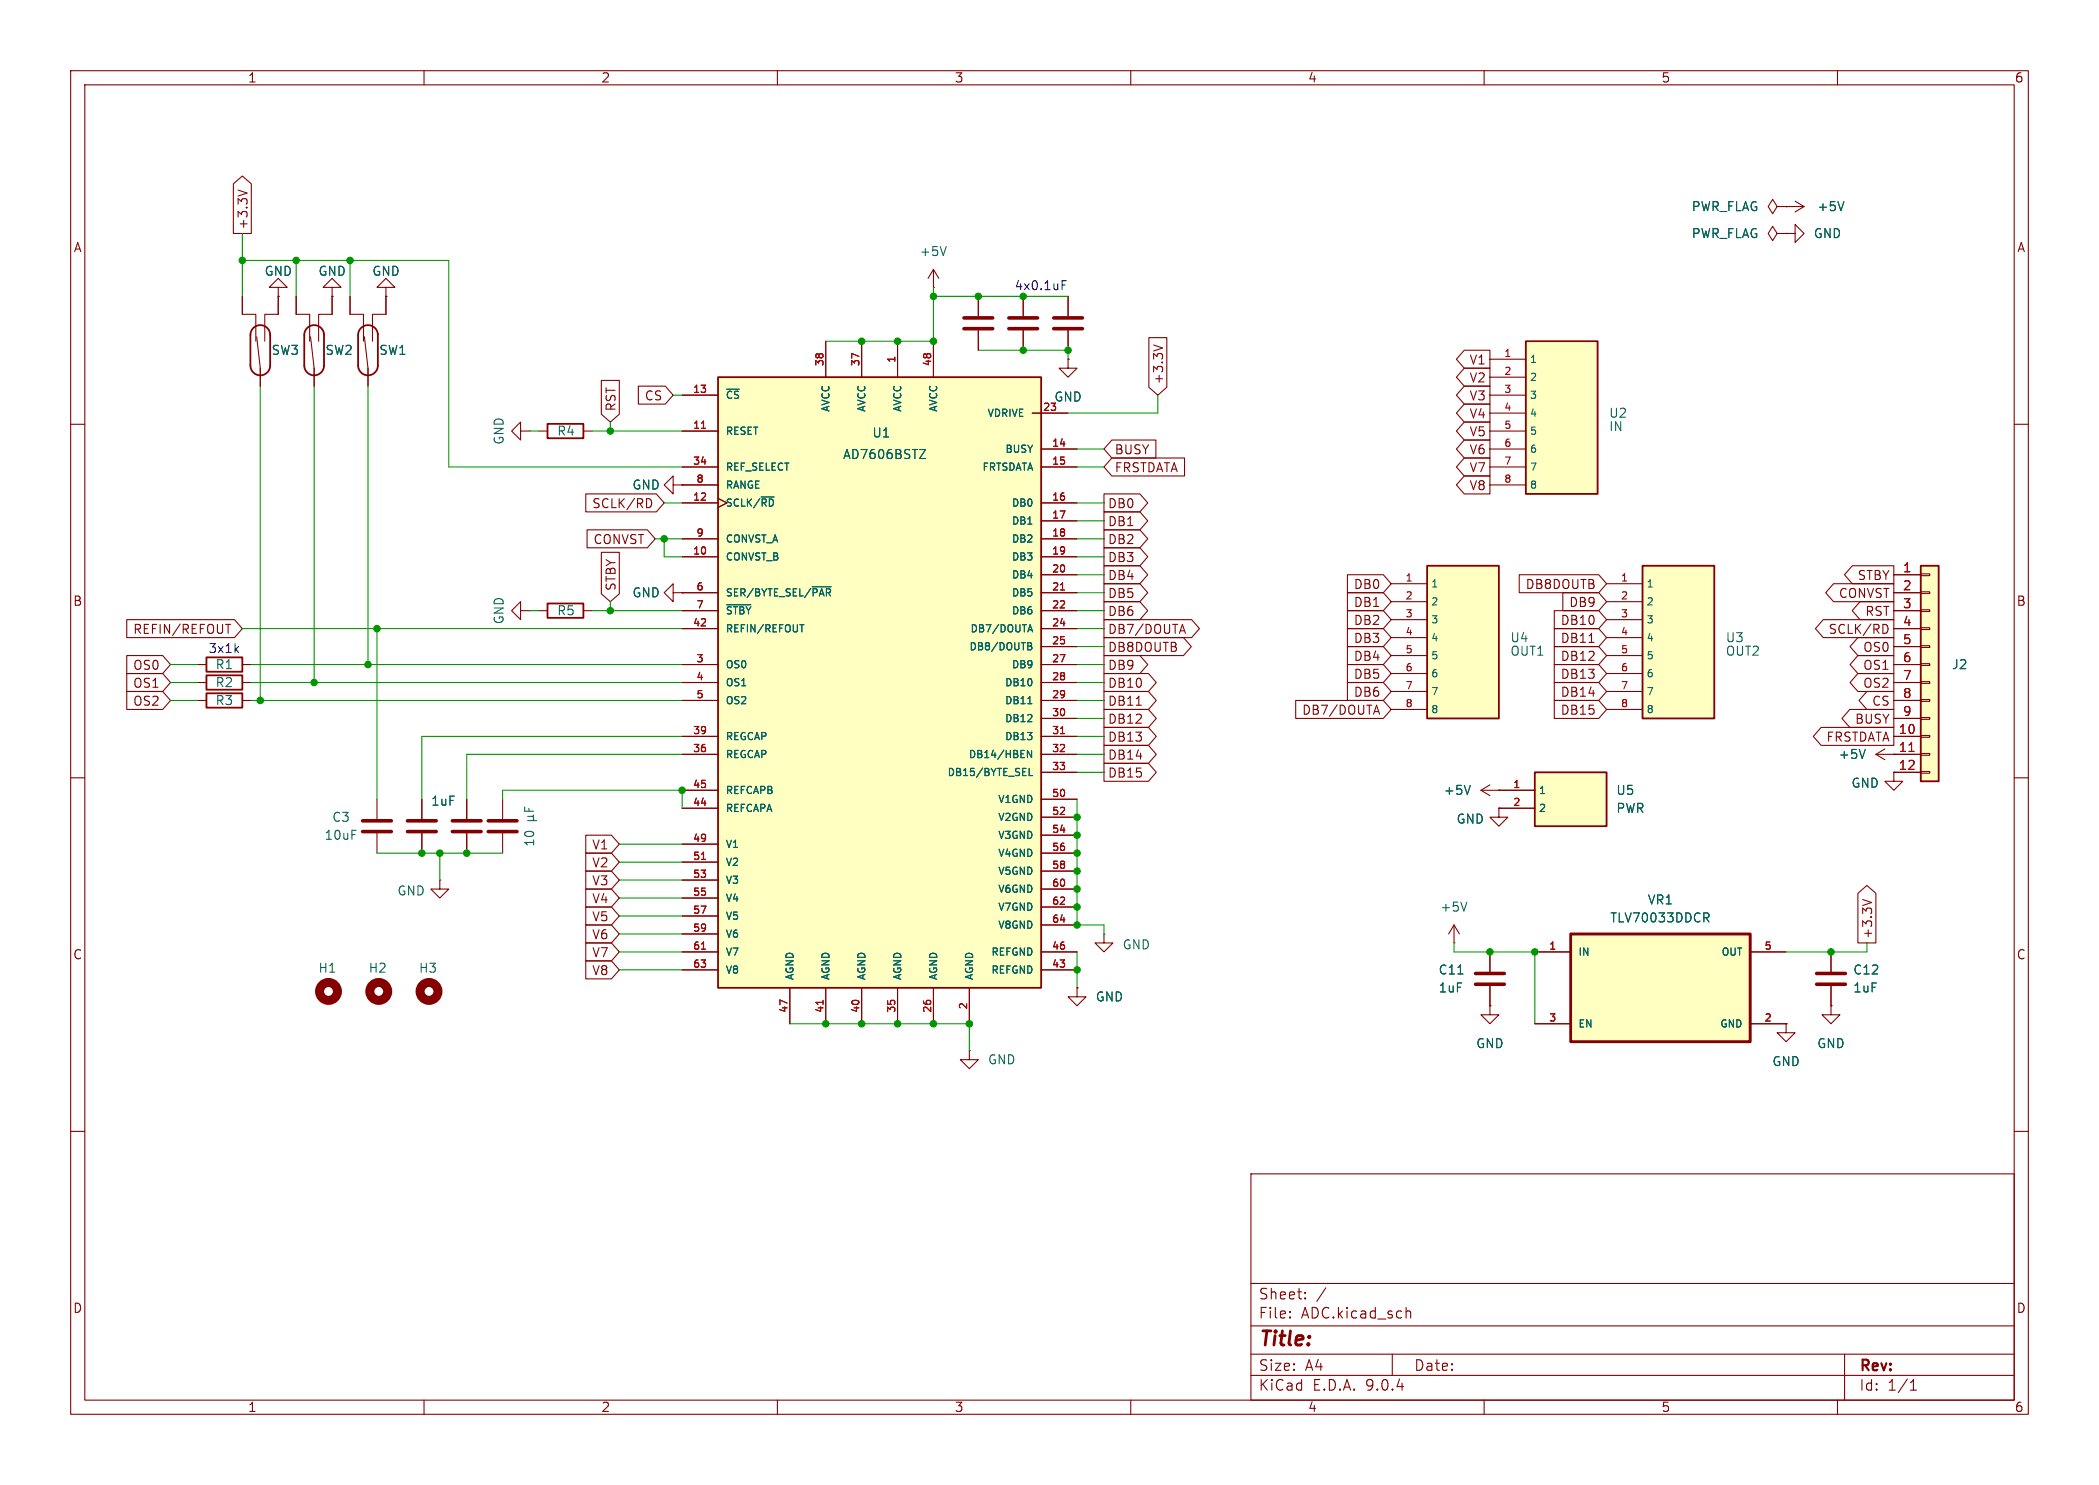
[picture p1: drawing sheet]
<svg xmlns="http://www.w3.org/2000/svg" width="297mm" height="210mm" viewBox="0 0 297 210" stroke-linecap="round" stroke-linejoin="round" font-family="sans-serif">
<g fill="none" stroke="#840000" stroke-width=".15">
<path d="M10 10h277v190h-277zM12 12h273v186h-273zM60 10v2M110 10v2M160 10v2M210 10v2M260 10v2M10 60h2M285 60h2M73.7 86.4v-1.3l-1.3 1.3 1.3 1.2v-1.2h1.2M74.9 86.4h.1M10 110h2"/>
<path d="M285 110h2M10 160h2M177 166h108v32h-108zM285 160h2M60 198v2M110 198v2M160 198v2M177 194.5h108M177 191.5h108M177 187.5h108M177 181.5h108M182.5 186.3h.1l-.1 .1"/>
<path d="M182.5 186.3v.1M182.5 185.5v.1M182.5 185.5h.1l-.1 .1M184.7 183.6v.1M184.7 183.6h-.1l.1 .1M184.7 182.8v.1M184.7 182.8h-.1l.1 .1M187.6 182.1l-1.3 2M197 191.5v3M199 185.5a.37 .37 0 0 1 .6 .1v.8M210 198v2M260 198v2"/>
<path d="M261 191.5v6.5M270.3 196.6h.9M270.3 195.5l.4-.4v1.5"/>
</g>
<path d="M201.9 80h10.2v21.6h-10.2z" fill="#ffffc2"/>
<path d="M201.9 80h10.2v21.6h-10.2z" fill="none" stroke="#840000" stroke-width=".25"/>
<g fill="none" stroke="#840000" stroke-width=".15">
<path d="M251.5 33l-.7 1-.6-1 .6-1 .7 1h1.2M252.7 33h.1M144.8 41.9v2.8M144.8 46.7v2.8M151.1 50.8v1.3h1.3l-1.3 1.2-1.2-1.2h1.2M151.1 50.8h.1M151.1 41.9v2.8M151.1 46.7v2.8M196.8 82.6h5.1M196.8 85.1h5.1M196.8 87.6h5.1M196.8 90.2h5.1"/>
<path d="M196.8 92.7h5.1M196.8 95.3h5.1M196.8 97.8h5.1M196.8 100.3h5.1"/>
</g>
<path d="M142.7 46.5h4.1M142.7 45h4.1M149.1 46.5h4.1M149.1 45h4.1" fill="none" stroke="#840000" stroke-width=".51"/>
<path d="M215.9 48.3h10.2v21.6h-10.2z" fill="#ffffc2"/>
<path d="M215.9 48.3h10.2v21.6h-10.2zM29.2 98h5.1v2.1h-5.1zM29.2 93h5.1v2h-5.1zM29.2 95.5h5.1v2h-5.1z" fill="none" stroke="#840000" stroke-width=".25"/>
<g fill="none" stroke="#840000" stroke-width=".15">
<path d="M251.5 29.2l-.7 1-.6-1 .6-1 .7 1h1.2M252.7 29.2h.1M252.7 33h1.3v1.3l1.3-1.3-1.3-1.2v1.2M252.7 33h.1M252.7 29.2h2.6M254 28.4l1.3 .8M255.3 29.2l-1.3 .8M210.8 50.8h5.1M210.8 53.3h5.1M210.8 55.9h5.1M210.8 58.4h5.1M210.8 61h5.1"/>
<path d="M210.8 63.5h5.1M210.8 66h5.1M210.8 68.6h5.1M27.9 99.1h1.3M27.9 94h1.3M27.9 96.5h1.3M34.3 99.1h1.3M34.3 94h1.3M34.3 96.5h1.3M265.4 106.7l1.3 .7M265.4 106.7h2.6M266.7 105.9l-1.3 .8"/>
<path d="M268 109.2v1.3h1.2l-1.2 1.3-1.3-1.3h1.3M268 109.2h.1M268 106.7h.1M62.2 124.5v1.2h1.3l-1.3 1.3-1.2-1.3h1.2M62.2 124.5h.1M259.1 134.6v2.8M259.1 139.4v2.8M259.1 142.2v1.3h1.2l-1.2 1.3-1.3-1.3h1.3M259.1 142.2h.1"/>
</g>
<path d="M260.9 28.5l-.4 1.3M263.9 106l-.4 1.3" fill="none" stroke="#006464" stroke-width=".15"/>
<g fill="none" stroke="#840000" stroke-width="1.3">
<circle cx="46.5" cy="140.2" r="1.27"/>
<circle cx="53.6" cy="140.2" r="1.27"/>
<circle cx="60.7" cy="140.2" r="1.27"/>
</g>
<path d="M257 137.7h4.1M257 139.2h4.1" fill="none" stroke="#840000" stroke-width=".51"/>
<path d="M101.6 53.3h45.7v86.4h-45.7z" fill="#ffffc2"/>
<path d="M101.6 53.3h45.7v86.4h-45.7z" fill="none" stroke="#840000" stroke-width=".25"/>
<g fill="none" stroke="#840000" stroke-width=".15">
<path d="M96.5 55.9h5.1M116.8 48.3v5M121.9 48.3v5M127 48.3v5M132.1 48.3v5M146 58.4h5.1M96.5 61h5.1M96.5 66h5.1M96.5 68.6h5.1M96.5 71.1h5.1M96.5 76.2h5.1M96.5 78.7h5.1"/>
<path d="M101.6 70.5l1.3 .6-1.3 .7M147.3 66h5.1M147.3 71.1h5.1M147.3 76.2h5.1M147.3 78.7h5.1M147.3 63.5h5.1M147.3 73.7h5.1M96.5 83.8h5.1M96.5 86.4h5.1M96.5 88.9h5.1M96.5 94h5.1M96.5 96.5h5.1"/>
<path d="M96.5 99.1h5.1M147.3 83.8h5.1M147.3 86.4h5.1M147.3 88.9h5.1M147.3 94h5.1M147.3 96.5h5.1M147.3 99.1h5.1M147.3 81.3h5.1M147.3 91.4h5.1M66 113v2.8M66 117.9v2.8M71.1 113v2.8"/>
<path d="M71.1 117.9v2.8M96.5 104.1h5.1M96.5 106.7h5.1M96.5 111.8h5.1M96.5 114.3h5.1M96.5 119.4h5.1M147.3 104.1h5.1M147.3 106.7h5.1M147.3 101.6h5.1M147.3 109.2h5.1M147.3 113h5.1M147.3 115.6h5.1"/>
<path d="M147.3 118.1h5.1M96.5 121.9h5.1M96.5 124.5h5.1M96.5 127h5.1M96.5 129.5h5.1M96.5 132.1h5.1M96.5 134.6h5.1M96.5 137.2h5.1M111.8 139.7v5.1M116.8 139.7v5.1M121.9 139.7v5.1M127 139.7v5.1"/>
<path d="M132.1 139.7v5.1M137.2 139.7v5.1M147.3 134.6h5.1M147.3 137.2h5.1M147.3 120.7h5.1M147.3 123.2h5.1M147.3 125.7h5.1M147.3 128.3h5.1M147.3 130.8h5.1M137.2 148.6v1.3h1.2l-1.2 1.2-1.3-1.2h1.3M137.2 148.6h.1M252.7 144.8v1.3h1.3l-1.3 1.2-1.2-1.2h1.2"/>
<path d="M252.7 144.8h.1"/>
</g>
<g fill="none" stroke="#006464" stroke-width=".15">
<path d="M102.8 55h1.8M107.7 70.3h1.8M130.1 63.6h.9l-.9 1.2h.9M102.8 85.5h3.4M113.2 88.3h.5M114.9 83h2.7M145.4 90.9l.5 .1 .1 .2-.2 .2M145.4 91.4h.4M145.4 99.5h.6M145.5 89.1h.5M145.8 88.3l.3 1.1M145.8 91.4l.2 .2v.2l-.6 .1"/>
<path d="M74.2 114.1v.6h1.3M74.7 116.1h1.2M74.7 115.4h.6M74.8 114.3v.4M75.3 115.4l.2 .2v.3l-.2 .2M75.5 115.3l-.2 .1M145.6 108.7v1h.5M146 106.1v1l-.6-1v1"/>
</g>
<path d="M99.3 60.6h.5M150.1 83.4h.5M150.1 103.8h.5M99.3 121.5h.5M99.3 134.2h.5M116.5 141.5v.5" fill="none" stroke="#a90000" stroke-width=".15"/>
<path d="M64 116.1h4.1M64 117.6h4.1M69.1 116.1h4.1M69.1 117.6h4.1" fill="none" stroke="#840000" stroke-width=".51"/>
<path d="M232.4 80h10.2v21.6h-10.2z" fill="#ffffc2"/>
<path d="M232.4 80h10.2v21.6h-10.2z" fill="none" stroke="#840000" stroke-width=".25"/>
<path d="M227.3 82.6h5.1M227.3 85.1h5.1M227.3 87.6h5.1M227.3 90.2h5.1M227.3 92.7h5.1M227.3 95.3h5.1M227.3 97.8h5.1M227.3 100.3h5.1" fill="none" stroke="#840000" stroke-width=".15"/>
<path d="M271.8 80h2.5v30.5h-2.5z" fill="#ffffc2"/>
<path d="M271.8 80h2.5v30.5h-2.5z" fill="none" stroke="#840000" stroke-width=".25"/>
<g fill="none" stroke="#840000" stroke-width=".15">
<path d="M268 81.3h3.8M268 83.8h3.8M268 86.4h3.8M268 88.9h3.8M268 91.4h3.8M268 94h3.8M268 96.5h3.8M268 99.1h3.8M271.8 81.2h1.2v.2h-1.2zM271.8 83.7h1.2v.2h-1.2zM271.8 86.2h1.2v.3h-1.2zM271.8 88.8h1.2v.2h-1.2z"/>
<path d="M271.8 91.3h1.2v.3h-1.2zM271.8 93.9h1.2v.2h-1.2zM271.8 96.4h1.2v.2h-1.2zM271.8 98.9h1.2v.3h-1.2zM268 101.6h3.8M268 104.1h3.8M268 106.7h3.8M268 109.2h3.8M271.8 101.5h1.2v.2h-1.2zM271.8 104h1.2v.3h-1.2zM271.8 106.6h1.2v.2h-1.2zM271.8 109.1h1.2v.2h-1.2z"/>
</g>
<path d="M270.1 106.3h.7" fill="none" stroke="#a90000" stroke-width=".15"/>
<path d="M222.2 132.1h25.4v15.2h-25.4z" fill="#ffffc2"/>
<path d="M222.2 132.1h25.4v15.2h-25.4z" fill="none" stroke="#840000" stroke-width=".41"/>
<path d="M95.2 68.6v-1.3l-1.2 1.3 1.2 1.3v-1.3h1.3M96.5 68.6h.1M76.2 86.4h1.3M82.5 86.4h1.3M217.2 134.6h5M247.6 134.6h5.1M217.2 144.8h5M247.6 144.8h5.1" fill="none" stroke="#840000" stroke-width=".15"/>
<path d="M241.1 129.1h.5l.2 .2-.1 .4-.6 .1M241.4 129.8l.4 .6" fill="none" stroke="#006464" stroke-width=".15"/>
<path d="M77.5 85.3h5v2.1h-5z" fill="none" stroke="#840000" stroke-width=".25"/>
<path d="M217.2 109.2h10.1v7.6h-10.1z" fill="#ffffc2"/>
<path d="M38.2 47.2v4.5a1.4 1.4 0 0 1-1.4 1.4 1.4 1.4 0 0 1-1.4-1.4v-4.3a1.4 1.4 0 0 1 1.4-1.4 1.4 1.4 0 0 1 1.4 1.4M45.8 47.2v4.5a1.4 1.4 0 0 1-1.4 1.4 1.4 1.4 0 0 1-1.3-1.4v-4.3a1.4 1.4 0 0 1 1.3-1.4 1.4 1.4 0 0 1 1.4 1.4M53.5 47.2v4.5a1.4 1.4 0 0 1-1.4 1.4 1.4 1.4 0 0 1-1.4-1.4v-4.3a1.4 1.4 0 0 1 1.4-1.4 1.4 1.4 0 0 1 1.4 1.4M77.5 59.9h5v2.1h-5zM217.2 109.2h10.1v7.6h-10.1z" fill="none" stroke="#840000" stroke-width=".25"/>
<g fill="none" stroke="#840000" stroke-width=".15">
<path d="M33 26l1.3-1.1 1.3 1.1v7h-2.6zM33.7 26.9l1.3 .4M132.1 38.1l.7 1.3M132.1 38.1l-.8 1.3M132.1 38.1v2.5M252.7 29.2h.1M252.7 33h.1M34.3 41.9v2.6h1.9v3.8M36.3 47.6l.5 4.5v2.5M39.4 40.6h1.2l-1.2-1.2-1.3 1.2h1.3v1.3M39.4 41.9h.1M39.4 41.9v2.6h-1.9v3.8"/>
<path d="M41.9 41.9v2.6h1.9v3.8M43.9 47.6l.5 4.5v2.5M47 40.6h1.3l-1.3-1.2-1.3 1.2h1.3v1.3M47 41.9h.1M47 41.9v2.6h-1.9v3.8M49.5 41.9v2.6h1.9v3.8M51.6 47.6l.5 4.5v2.5M54.6 40.6h1.3l-1.3-1.2-1.3 1.2h1.3v1.3M54.6 41.9h.1M54.6 41.9v2.6h-1.9v3.8M85.1 53.8h2.5v4.8l-1.2 1.1-1.3-1.1zM90.3 54.6h3.8l1.1 1.3-1.1 1.3h-3.8z"/>
<path d="M96.5 55.9h5.1M116.8 48.3v5M121.9 48.3v5M127 48.3v5M132.1 40.6h.1M132.1 48.3v5M138.4 41.9v2.8M138.4 46.7v2.8M144.8 41.9v2.8M144.8 46.7v2.8M146 58.4h5.1M151.1 50.8h.1"/>
<path d="M151.1 41.9v2.8M151.1 46.7v2.8M162.6 47.7h2.5v7.1l-1.3 1.1-1.2-1.1zM163.2 48.8l1.3 .4M207.2 59.7h3.6v2.5h-3.6l-1.1-1.2zM207.2 57.1h3.6v2.6h-3.6l-1.1-1.3zM207.2 54.6h3.6v2.6h-3.6l-1.1-1.3zM207.2 49.5h3.6v2.6h-3.6l-1.1-1.3zM207.2 52.1h3.6v2.5h-3.6l-1.1-1.3zM73.7 61v-1.3l-1.3 1.3 1.3 1.2v-1.2h1.2M74.9 61h.1M76.2 61h1.3"/>
<path d="M82.5 61h1.3M82.9 69.8h10l1.1 1.3-1.1 1.3h-10zM83.1 74.9h8.5l1.1 1.3-1.1 1.3h-8.5zM85.1 78.1h2.5v5.9l-1.2 1.1-1.3-1.1zM91.8 70.5a.68 .68 0 0 1 .4 .7 .68 .68 0 0 1-.4 .6M96.5 68.6h.1M96.5 61h5.1M96.5 66h5.1M96.5 68.6h5.1M96.5 71.1h5.1M96.5 76.2h5.1M96.5 78.7h5.1"/>
<path d="M101.6 70.5l1.3 .6-1.3 .7M147.3 66h5.1M147.3 71.1h5.1M147.3 76.2h5.1M147.3 78.7h5.1M147.3 63.5h5.1M147.3 73.7h5.1M156.2 72.4h5.1l1.1 1.3-1.1 1.2h-5.1zM156.2 74.9h5.1l1.1 1.3-1.1 1.3h-5.1zM156.2 77.5h5.1l1.1 1.2-1.1 1.3h-5.1zM156.2 69.8h5.1l1.1 1.3-1.1 1.3h-5.1zM157.3 62.2h6.3v2.6h-6.3l-1.1-1.3z"/>
<path d="M157.3 64.8h10.3v2.5h-10.3l-1.1-1.3zM207.2 67.3h3.6v2.6h-3.6l-1.1-1.3zM207.2 64.8h3.6v2.5h-3.6l-1.1-1.3zM207.2 62.2h3.6v2.6h-3.6l-1.1-1.3zM17.9 87.6h15.3l1.1 1.3-1.1 1.3h-15.3zM17.9 97.8h5.1l1.1 1.3-1.1 1.2h-5.1zM17.9 92.7h5.1l1.1 1.3-1.1 1.3h-5.1zM17.9 95.2h5.1l1.1 1.3-1.1 1.3h-5.1zM31.9 88.3h.7M95.2 83.8v-1.2l-1.2 1.2 1.2 1.3v-1.3h1.3M96.5 83.8h.1M96.5 83.8h5.1"/>
<path d="M96.5 86.4h5.1M96.5 88.9h5.1M96.5 94h5.1M96.5 96.5h5.1M96.5 99.1h5.1M147.3 83.8h5.1M147.3 86.4h5.1M147.3 88.9h5.1M147.3 94h5.1M147.3 96.5h5.1M147.3 99.1h5.1M147.3 81.3h5.1"/>
<path d="M147.3 91.4h5.1M156.2 85.1h5.1l1.1 1.3-1.1 1.2h-5.1zM156.2 82.5h5.1l1.1 1.3-1.1 1.3h-5.1zM156.2 80h5.1l1.1 1.3-1.1 1.3h-5.1zM156.2 90.2h11.3l1.1 1.2-1.1 1.3h-11.3zM156.2 92.7h5.1l1.1 1.3-1.1 1.3h-5.1zM156.2 97.8h6.3l1.1 1.3-1.1 1.2h-6.3zM156.2 87.6h12.4l1.1 1.3-1.1 1.3h-12.4zM156.2 95.2h6.3l1.1 1.3-1.1 1.3h-6.3zM160.8 99.7h.7M167 89.2h.6M167.3 88.3l.4 1.3"/>
<path d="M183.3 99.1h12.4l1.1 1.2-1.1 1.3h-12.4zM190.7 91.4h5l1.1 1.3-1.1 1.3h-5zM190.7 86.4h5l1.1 1.2-1.1 1.3h-5zM190.7 81.3h5l1.1 1.3-1.1 1.2h-5zM190.7 83.8h5l1.1 1.3-1.1 1.3h-5zM190.7 94h5l1.1 1.3-1.1 1.2h-5zM190.7 96.5h5l1.1 1.3-1.1 1.3h-5zM190.7 88.9h5l1.1 1.3-1.1 1.2h-5zM194.8 99.7l.4 1.3M215 81.3h11.2l1.1 1.3-1.1 1.2h-11.2zM219.9 91.4h6.3l1.1 1.3-1.1 1.3h-6.3zM219.9 88.9h6.3l1.1 1.3-1.1 1.2h-6.3z"/>
<path d="M219.9 86.4h6.3l1.1 1.2-1.1 1.3h-6.3zM219.9 94h6.3l1.1 1.3-1.1 1.2h-6.3zM219.9 99.1h6.3l1.1 1.2-1.1 1.3h-6.3zM219.9 96.5h6.3l1.1 1.3-1.1 1.3h-6.3zM221.1 83.8h5.1l1.1 1.3-1.1 1.3h-5.1zM224.8 90.8h.8M258 87.6h10v2.6h-10l-1.1-1.3zM259.4 82.5h8.6v2.6h-8.6l-1.1-1.3zM262.1 80h5.9v2.6h-5.9l-1.1-1.3zM262.9 92.7h5.1v2.6h-5.1l-1.1-1.3zM262.9 95.2h5.1v2.6h-5.1l-1.1-1.3zM262.9 90.2h5.1v2.5h-5.1l-1.1-1.3z"/>
<path d="M263.2 85.1h4.8v2.5h-4.8l-1.1-1.2zM264.2 97.8h3.8v2.5h-3.8l-1.2-1.2zM266.7 88.3a.68 .68 0 0 1 .5 .6 .68 .68 0 0 1-.5 .7M268 83.8h3.8M268 86.4h3.8M268 88.9h3.8M268 94h3.8M268 96.5h3.8M268 99.1h3.8M268 81.3h3.8M268 91.4h3.8M53.3 113v2.8"/>
<path d="M53.3 117.9v2.8M59.7 113v2.8M59.7 117.9v2.8M66 113v2.8M66 117.9v2.8M82.9 118.1h3.6l1.1 1.3-1.1 1.3h-3.6zM96.5 111.8h5.1M96.5 114.3h5.1M96.5 104.1h5.1M96.5 106.7h5.1M96.5 119.4h5.1M147.3 104.1h5.1"/>
<path d="M147.3 106.7h5.1M147.3 101.6h5.1M147.3 109.2h5.1M147.3 113h5.1M147.3 115.6h5.1M147.3 118.1h5.1M156.2 107.9h6.3l1.1 1.3-1.1 1.3h-6.3zM156.2 105.4h6.3l1.1 1.3-1.1 1.3h-6.3zM156.2 100.3h6.3l1.1 1.3-1.1 1.3h-6.3zM156.2 102.9h6.3l1.1 1.2-1.1 1.3h-6.3zM194.5 100.6h.6M209.5 111.8h7.7"/>
<path d="M209.5 111.8l1.3 .7M210.8 111l-1.3 .8M212.1 114.3v1.3h1.3l-1.3 1.2-1.3-1.2h1.3M212.1 114.3h.1M212.1 111.8h.1M212.1 114.3h5.1M257.7 102.9h10.3v2.5h-10.3l-1.1-1.3zM261.7 100.3h6.3v2.6h-6.3l-1.1-1.3zM268 109.2h.1M268 106.7h.1M268 104.1h3.8M268 106.7h3.8"/>
<path d="M268 101.6h3.8M268 109.2h3.8M82.9 130.8h3.6l1.1 1.3-1.1 1.3h-3.6zM82.9 133.3h3.6l1.1 1.3-1.1 1.3h-3.6zM82.9 128.3h3.6l1.1 1.2-1.1 1.3h-3.6zM82.9 125.7h3.6l1.1 1.3-1.1 1.3h-3.6zM82.9 135.9h3.6l1.1 1.3-1.1 1.2h-3.6zM82.9 120.6h3.6l1.1 1.3-1.1 1.3h-3.6zM82.9 123.2h3.6l1.1 1.3-1.1 1.2h-3.6zM96.5 121.9h5.1M96.5 124.5h5.1M96.5 127h5.1"/>
<path d="M96.5 129.5h5.1M96.5 132.1h5.1M96.5 134.6h5.1M96.5 137.2h5.1M111.8 139.7v5.1M116.8 139.7v5.1M121.9 139.7v5.1M127 139.7v5.1M132.1 139.7v5.1M137.2 139.7v5.1M147.3 134.6h5.1M147.3 137.2h5.1"/>
<path d="M147.3 120.7h5.1M147.3 123.2h5.1M147.3 125.7h5.1M147.3 128.3h5.1M147.3 130.8h5.1M152.4 139.7v1.3h1.3l-1.3 1.2-1.3-1.2h1.3M152.4 139.7h.1M156.2 132.1v1.3h1.3l-1.3 1.2-1.3-1.2h1.3M156.2 132.1h.1M205.7 133.4h.1M205.7 130.8l.8 1.3M205.7 130.8l-.7 1.3"/>
<path d="M205.7 130.8v2.6M210.8 134.6v2.8M210.8 139.4v2.8M217.2 134.6h5M247.6 134.6h5.1M259.1 134.6v2.8M259.1 139.4v2.8M262.9 126.3l1.3-1.1 1.2 1.1v7.1h-2.5zM263.6 127.2l1.2 .4M210.8 142.2v1.3h1.3l-1.3 1.3-1.3-1.3h1.3M210.8 142.2h.1M217.2 144.8h5"/>
<path d="M247.6 144.8h5.1M252.7 144.8h.1M259.1 142.2h.1"/>
</g>
<path d="M136.4 46.5h4.1M136.4 45h4.1M51.3 117.6h4.1M51.3 116.1h4.1M57.7 117.6h4M57.7 116.1h4M208.8 137.7h4.1M208.8 139.2h4.1" fill="none" stroke="#840000" stroke-width=".51"/>
<g fill="none" stroke="#006464" stroke-width=".15">
<path d="M133.9 34.9l-.4 1.2M260.9 28.5l-.4 1.3M102.8 55h1.8M107.7 70.3h1.8M130.1 63.6h.9l-.9 1.2h.9M102.8 85.5h3.4M113.2 88.3h.5M114.9 83h2.7M145.4 90.9l.5 .1 .1 .2-.2 .2M145.4 91.4h.4M145.4 99.5h.6M145.5 89.1h.5"/>
<path d="M145.8 88.3l.3 1.1M145.8 91.4l.2 .2v.2l-.6 .1M145.6 108.7v1h.5M146 106.1v1l-.6-1v1M208 111.1l-.4 1.2M263.9 106l-.4 1.3M206.3 137.7h.7M207.6 127.6l-.5 1.2M241.1 129.1h.5l.2 .2-.1 .4-.6 .1M241.4 129.8l.4 .6"/>
</g>
<g fill="none" stroke="#009600" stroke-width=".15">
<path d="M34.3 36.8h29.2v29.2h33M34.3 33v8.9M41.9 36.8v5.1M49.5 36.8v5.1M36.8 54.6v44.5M44.4 54.6v41.9M52.1 54.6v39.4M86.4 59.7v1.3M95.2 55.9h1.3M132.1 41.9h19M132.1 40.6v7.7h-15.3M138.4 49.5h12.7v1.3"/>
<path d="M163.8 55.9v2.5h-12.7M74.9 61h1.3M83.8 61h12.7M92.7 76.2h3.8M94 76.2v2.5h2.5M94 71.1h2.5M152.4 71.1h3.8M152.4 76.2h3.8M152.4 78.7h3.8M152.4 73.7h3.8M152.4 63.5h3.8M152.4 66h3.8"/>
<path d="M24.1 96.5h3.8M24.1 94h3.8M24.1 99.1h3.8M34.3 88.9h62.2M35.6 96.5h60.9M35.6 94h60.9M35.6 99.1h60.9M53.3 88.9v24.1M74.9 86.4h1.3M83.8 86.4h12.7M86.4 85.1v1.3M152.4 96.5h3.8"/>
<path d="M152.4 94h3.8M152.4 99.1h3.8M152.4 81.3h3.8M152.4 91.4h3.8M152.4 88.9h3.8M152.4 86.4h3.8M152.4 83.8h3.8M71.1 113v-1.2h25.4v2.5M87.6 119.4h8.9M96.5 106.7h-30.5v6.3M96.5 104.1h-36.8v8.9M152.4 113v17.8h3.8v1.3"/>
<path d="M152.4 109.2h3.8M152.4 106.7h3.8M152.4 101.6h3.8M152.4 104.1h3.8M53.3 120.7h17.8M62.2 120.7v3.8M87.6 134.6h8.9M87.6 132.1h8.9M87.6 129.5h8.9M87.6 124.5h8.9M87.6 121.9h8.9M87.6 127h8.9"/>
<path d="M87.6 137.2h8.9M152.4 134.6v5.1M205.7 133.4v1.2h11.5v10.2M264.2 133.4v1.2h-11.5M111.8 144.8h25.4v3.8"/>
</g>
<path d="M150.3 39.7h.6M150.3 40.3h.4" fill="none" stroke="#0000c2" stroke-width=".15"/>
<path d="M99.3 60.6h.5M150.1 83.4h.5M150.1 103.8h.5M270.1 106.3h.7M99.3 121.5h.5M99.3 134.2h.5M116.5 141.5v.5" fill="none" stroke="#a90000" stroke-width=".15"/>
<g fill="#009600" stroke="#009600" stroke-width=".15">
<circle cx="132.1" cy="144.8" r=".46"/>
<circle cx="127" cy="144.8" r=".46"/>
<circle cx="121.9" cy="144.8" r=".46"/>
<circle cx="116.8" cy="144.8" r=".46"/>
<circle cx="151.1" cy="49.5" r=".46"/>
<circle cx="152.4" cy="137.2" r=".46"/>
<circle cx="152.4" cy="130.8" r=".46"/>
<circle cx="137.2" cy="144.8" r=".46"/>
<circle cx="53.3" cy="88.9" r=".46"/>
<circle cx="44.4" cy="96.5" r=".46"/>
<circle cx="36.8" cy="99.1" r=".46"/>
<circle cx="52.1" cy="94" r=".46"/>
<circle cx="86.4" cy="61" r=".46"/>
<circle cx="86.4" cy="86.4" r=".46"/>
<circle cx="66" cy="120.7" r=".46"/>
<circle cx="62.2" cy="120.7" r=".46"/>
<circle cx="96.5" cy="111.8" r=".46"/>
<circle cx="59.7" cy="120.7" r=".46"/>
<circle cx="138.4" cy="41.9" r=".46"/>
<circle cx="132.1" cy="48.3" r=".46"/>
<circle cx="132.1" cy="41.9" r=".46"/>
<circle cx="94" cy="76.2" r=".46"/>
<circle cx="127" cy="48.3" r=".46"/>
<circle cx="121.9" cy="48.3" r=".46"/>
<circle cx="144.8" cy="49.5" r=".46"/>
<circle cx="144.8" cy="41.9" r=".46"/>
<circle cx="49.5" cy="36.8" r=".46"/>
<circle cx="41.9" cy="36.8" r=".46"/>
<circle cx="34.3" cy="36.8" r=".46"/>
<circle cx="152.4" cy="120.7" r=".46"/>
<circle cx="152.4" cy="123.2" r=".46"/>
<circle cx="152.4" cy="125.7" r=".46"/>
<circle cx="152.4" cy="118.1" r=".46"/>
<circle cx="152.4" cy="115.6" r=".46"/>
<circle cx="152.4" cy="128.3" r=".46"/>
<circle cx="259.1" cy="134.6" r=".46"/>
<circle cx="210.8" cy="134.6" r=".46"/>
<circle cx="217.2" cy="134.6" r=".46"/>
</g>
<text font-size="2.8" fill="#840000" x="178" y="190.9">Title:</text>
<g font-size="2.1" fill="#840000">
<text x="178" y="184">Sheet:</text>
<text x="178" y="186.7">File:</text>
<text x="184.1" y="186.7">ADC.kicad_sch</text>
<text x="178" y="196.9">KiCad</text>
<text x="178" y="194.1">Size:</text>
<text x="184.7" y="194.1">A4</text>
<text x="185.7" y="196.9">E.D.A.</text>
<text x="193.3" y="196.9">9.0.4</text>
<text x="200" y="194.1">Date:</text>
<text x="263" y="194.3">Rev:</text>
<text x="263" y="196.9">Id:</text>
<text x="267.1" y="196.9">1/1</text>
</g>
<g font-size="1.8" fill="#840000">
<text x="35" y="11.9">1</text>
<text x="85" y="11.9">2</text>
<text x="135" y="11.9">3</text>
<text x="185" y="11.9">4</text>
<text x="235" y="11.9">5</text>
<text x="285" y="11.9">6</text>
<text x="10.3" y="35.9">A</text>
<text x="35.2" y="32.5" transform="rotate(-90 35.2 32.5)">+3.3V</text>
<text x="285.3" y="35.9">A</text>
<text x="207.8" y="51.8">V1</text>
<text x="87.3" y="58.3" transform="rotate(-90 87.3 58.3)">RST</text>
<text x="91.1" y="56.8">CS</text>
<text x="164.8" y="54.5" transform="rotate(-90 164.8 54.5)">+3.3V</text>
<text x="207.8" y="59.4">V4</text>
<text x="207.8" y="56.8">V3</text>
<text x="207.8" y="54.3">V2</text>
<text x="157.6" y="64.5">BUSY</text>
<text x="207.8" y="61.9">V5</text>
<text x="207.8" y="64.5">V6</text>
<text x="157.6" y="67">FRSTDATA</text>
<text x="207.8" y="69.5">V8</text>
<text x="207.8" y="67">V7</text>
<text x="83.7" y="72.1">SCLK/RD</text>
<text x="83.9" y="77.2">CONVST</text>
<text x="156.7" y="74.6">DB1</text>
<text x="156.7" y="77.2">DB2</text>
<text x="156.7" y="72.1">DB0</text>
<text x="87.3" y="83.7" transform="rotate(-90 87.3 83.7)">STBY</text>
<text x="156.7" y="82.2">DB4</text>
<text x="156.7" y="79.7">DB3</text>
<text x="191.5" y="83.5">DB0</text>
<text x="215.8" y="83.5">DB8DOUTB</text>
<text x="262.8" y="82.2">STBY</text>
<text x="10.3" y="85.9">B</text>
<text x="18.7" y="89.9">REFIN/REFOUT</text>
<text x="156.7" y="87.3">DB6</text>
<text x="156.7" y="84.8">DB5</text>
<text x="156.7" y="89.9">DB7/DOUTA</text>
<text x="191.5" y="88.6">DB2</text>
<text x="191.5" y="86">DB1</text>
<text x="220.7" y="88.6">DB10</text>
<text x="221.9" y="86">DB9</text>
<text x="258.6" y="89.9">SCLK/RD</text>
<text x="260.1" y="84.8">CONVST</text>
<text x="263.8" y="87.3">RST</text>
<text x="285.3" y="85.9">B</text>
<text x="18.7" y="94.9">OS0</text>
<text x="156.7" y="92.4">DB8DOUTB</text>
<text x="156.7" y="94.9">DB9</text>
<text x="191.5" y="93.7">DB4</text>
<text x="191.5" y="91.1">DB3</text>
<text x="220.7" y="93.7">DB12</text>
<text x="220.7" y="91.1">DB11</text>
<text x="263.5" y="94.9">OS1</text>
<text x="263.5" y="92.4">OS0</text>
<text x="18.7" y="100">OS2</text>
<text x="18.7" y="97.5">OS1</text>
<text x="156.7" y="100">DB11</text>
<text x="156.7" y="97.5">DB10</text>
<text x="184.2" y="101.3">DB7/DOUTA</text>
<text x="191.5" y="96.2">DB5</text>
<text x="191.5" y="98.7">DB6</text>
<text x="220.7" y="96.2">DB13</text>
<text x="220.7" y="101.3">DB15</text>
<text x="220.7" y="98.7">DB14</text>
<text x="263.5" y="97.5">OS2</text>
<text x="264.8" y="100">CS</text>
<text x="156.7" y="107.6">DB14</text>
<text x="156.7" y="102.6">DB12</text>
<text x="156.7" y="105.1">DB13</text>
<text x="258.3" y="105.1">FRSTDATA</text>
<text x="262.4" y="102.6">BUSY</text>
<text x="156.7" y="110.2">DB15</text>
<text x="83.7" y="122.9">V2</text>
<text x="83.7" y="120.3">V1</text>
<text x="83.7" y="125.4">V3</text>
<text x="83.7" y="130.5">V5</text>
<text x="83.7" y="128">V4</text>
<text x="10.3" y="135.9">C</text>
<text x="83.7" y="133">V6</text>
<text x="83.7" y="135.6">V7</text>
<text x="265.1" y="132.9" transform="rotate(-90 265.1 132.9)">+3.3V</text>
<text x="285.3" y="135.9">C</text>
<text x="83.7" y="138.1">V8</text>
<text x="10.3" y="185.9">D</text>
<text x="285.3" y="185.9">D</text>
<text x="35" y="199.9">1</text>
<text x="85" y="199.9">2</text>
<text x="135" y="199.9">3</text>
<text x="185" y="199.9">4</text>
<text x="235" y="199.9">5</text>
<text x="285" y="199.9">6</text>
</g>
<g font-size="1.8" fill="#006464">
<text x="239.3" y="33.9">PWR_FLAG</text>
<text x="239.3" y="30.1">PWR_FLAG</text>
<text x="256.5" y="33.9">GND</text>
<text x="257.1" y="30.1">+5V</text>
<text x="37.3" y="39.2">GND</text>
<text x="45" y="39.2">GND</text>
<text x="52.6" y="39.2">GND</text>
<text x="130" y="36.4">+5V</text>
<text x="38.3" y="50.4">SW3</text>
<text x="46" y="50.4">SW2</text>
<text x="53.6" y="50.4">SW1</text>
<text x="149.1" y="57">GND</text>
<text x="227.6" y="59.3">U2</text>
<text x="71.5" y="63" transform="rotate(-90 71.5 63)">GND</text>
<text x="78.7" y="61.8">R4</text>
<text x="119.2" y="65.1">AD7606BSTZ</text>
<text x="123.3" y="62.1">U1</text>
<text x="227.6" y="61.2">IN</text>
<text x="89.4" y="69.4">GND</text>
<text x="71.5" y="88.4" transform="rotate(-90 71.5 88.4)">GND</text>
<text x="78.7" y="87.2">R5</text>
<text x="89.4" y="84.7">GND</text>
<text x="30.4" y="94.8">R1</text>
<text x="213.6" y="92.9">OUT1</text>
<text x="213.6" y="91">U4</text>
<text x="244.1" y="92.9">OUT2</text>
<text x="244.1" y="91">U3</text>
<text x="276.1" y="94.8">J2</text>
<text x="30.4" y="99.9">R3</text>
<text x="30.4" y="97.4">R2</text>
<text x="260.1" y="107.5">+5V</text>
<text x="204.2" y="112.6">+5V</text>
<text x="228.6" y="112.6">U5</text>
<text x="261.9" y="111.6">GND</text>
<text x="45.8" y="119">10uF</text>
<text x="46.9" y="116.4">C3</text>
<text x="60.9" y="114.1">1uF</text>
<text x="75.8" y="119.8" transform="rotate(-90 75.8 119.8)">10</text>
<text x="206" y="116.7">GND</text>
<text x="228.6" y="115.2">PWR</text>
<text x="56.1" y="126.8">GND</text>
<text x="203.7" y="129.1">+5V</text>
<text x="227.7" y="130.7">TLV70033DDCR</text>
<text x="233.1" y="128.1">VR1</text>
<text x="45" y="137.8">H1</text>
<text x="52.1" y="137.8">H2</text>
<text x="59.2" y="137.8">H3</text>
<text x="158.8" y="134.5">GND</text>
<text x="154.9" y="141.8">GND</text>
<text x="203.5" y="140.6">1uF</text>
<text x="203.5" y="138">C11</text>
<text x="262.1" y="140.6">1uF</text>
<text x="262.1" y="138">C12</text>
<text x="208.8" y="148.4">GND</text>
<text x="257" y="148.4">GND</text>
<text x="139.7" y="150.7">GND</text>
<text x="250.7" y="151">GND</text>
</g>
<g font-size="1.8" fill="#0000c2">
<text x="143.5" y="41.3">4x0.1uF</text>
<text x="29.4" y="92.6">3x1k</text>
</g>
<g font-size="1.8" fill="#a90000">
<text x="269.2" y="81">1</text>
<text x="269.2" y="83.6">2</text>
<text x="269.2" y="86.1">3</text>
<text x="269.2" y="88.6">4</text>
<text x="269.2" y="91.2">5</text>
<text x="269.2" y="93.7">6</text>
<text x="269.2" y="96.3">7</text>
<text x="269.2" y="98.8">8</text>
<text x="269.2" y="101.3">9</text>
<text x="268.6" y="103.9">10</text>
<text x="268.6" y="106.4">11</text>
<text x="268.6" y="109">12</text>
</g>
<g font-size="1.4" fill="#a90000">
<text x="116.6" y="51.9" transform="rotate(-90 116.6 51.9)">38</text>
<text x="121.7" y="51.9" transform="rotate(-90 121.7 51.9)">37</text>
<text x="126.7" y="51.4" transform="rotate(-90 126.7 51.4)">1</text>
<text x="131.8" y="51.9" transform="rotate(-90 131.8 51.9)">48</text>
<text x="212.7" y="50.5">1</text>
<text x="212.7" y="53.1">2</text>
<text x="98" y="55.6">13</text>
<text x="147.5" y="58.2">23</text>
<text x="212.7" y="55.6">3</text>
<text x="212.7" y="58.2">4</text>
<text x="98" y="60.7">11</text>
<text x="98" y="65.8">34</text>
<text x="148.8" y="63.2">14</text>
<text x="148.8" y="65.8">15</text>
<text x="212.7" y="60.7">5</text>
<text x="212.7" y="63.2">6</text>
<text x="212.7" y="65.8">7</text>
<text x="98" y="70.9">12</text>
<text x="98.4" y="68.3">8</text>
<text x="148.8" y="70.9">16</text>
<text x="212.7" y="68.3">8</text>
<text x="98.4" y="75.9">9</text>
<text x="148.8" y="73.4">17</text>
<text x="148.8" y="75.9">18</text>
<text x="98" y="78.5">10</text>
<text x="98.4" y="83.6">6</text>
<text x="148.8" y="78.5">19</text>
<text x="148.8" y="81">20</text>
<text x="148.8" y="83.6">21</text>
<text x="198.8" y="82.3">1</text>
<text x="229.3" y="82.3">1</text>
<text x="98" y="88.6">42</text>
<text x="98.4" y="86.1">7</text>
<text x="148.8" y="86.1">22</text>
<text x="148.8" y="88.6">24</text>
<text x="198.8" y="84.8">2</text>
<text x="198.8" y="87.4">3</text>
<text x="198.8" y="89.9">4</text>
<text x="229.3" y="84.8">2</text>
<text x="229.3" y="87.4">3</text>
<text x="229.3" y="89.9">4</text>
<text x="98.4" y="93.7">3</text>
<text x="148.8" y="91.2">25</text>
<text x="148.8" y="93.7">27</text>
<text x="198.8" y="92.5">5</text>
<text x="198.8" y="95">6</text>
<text x="229.3" y="92.5">5</text>
<text x="229.3" y="95">6</text>
<text x="98.4" y="96.3">4</text>
<text x="98.4" y="98.8">5</text>
<text x="148.8" y="96.3">28</text>
<text x="148.8" y="98.8">29</text>
<text x="148.8" y="101.3">30</text>
<text x="198.8" y="97.5">7</text>
<text x="198.8" y="100.1">8</text>
<text x="229.3" y="97.5">7</text>
<text x="229.3" y="100.1">8</text>
<text x="98" y="103.9">39</text>
<text x="98" y="106.4">36</text>
<text x="148.8" y="103.9">31</text>
<text x="148.8" y="106.4">32</text>
<text x="98" y="111.5">45</text>
<text x="148.8" y="109">33</text>
<text x="148.8" y="112.8">50</text>
<text x="214" y="111.5">1</text>
<text x="98" y="114">44</text>
<text x="98" y="119.1">49</text>
<text x="148.8" y="115.3">52</text>
<text x="148.8" y="117.9">54</text>
<text x="214" y="114">2</text>
<text x="98" y="121.7">51</text>
<text x="98" y="124.2">53</text>
<text x="148.8" y="120.4">56</text>
<text x="148.8" y="122.9">58</text>
<text x="148.8" y="125.5">60</text>
<text x="98" y="126.7">55</text>
<text x="98" y="129.3">57</text>
<text x="98" y="131.8">59</text>
<text x="148.8" y="128">62</text>
<text x="148.8" y="130.6">64</text>
<text x="98" y="134.4">61</text>
<text x="98" y="136.9">63</text>
<text x="148.8" y="134.4">46</text>
<text x="148.8" y="136.9">43</text>
<text x="219.1" y="134.4">1</text>
<text x="249.6" y="134.4">5</text>
<text x="111.5" y="143.3" transform="rotate(-90 111.5 143.3)">47</text>
<text x="116.6" y="143.3" transform="rotate(-90 116.6 143.3)">41</text>
<text x="121.7" y="143.3" transform="rotate(-90 121.7 143.3)">40</text>
<text x="126.7" y="143.3" transform="rotate(-90 126.7 143.3)">35</text>
<text x="131.8" y="143.3" transform="rotate(-90 131.8 143.3)">26</text>
<text x="136.9" y="142.9" transform="rotate(-90 136.9 142.9)">2</text>
<text x="219.1" y="144.5">3</text>
<text x="249.6" y="144.5">2</text>
</g>
<g font-size="1.4" fill="#006464">
<text x="216.4" y="51.5">1</text>
<text x="102.6" y="56.6">~{CS}</text>
<text x="117.6" y="58.4" transform="rotate(-90 117.6 58.4)">AVCC</text>
<text x="122.7" y="58.4" transform="rotate(-90 122.7 58.4)">AVCC</text>
<text x="127.7" y="58.4" transform="rotate(-90 127.7 58.4)">AVCC</text>
<text x="132.8" y="58.4" transform="rotate(-90 132.8 58.4)">AVCC</text>
<text x="139.6" y="59.2">VDRIVE</text>
<text x="216.4" y="54.1">2</text>
<text x="216.4" y="56.6">3</text>
<text x="216.4" y="59.2">4</text>
<text x="102.6" y="61.7">RESET</text>
<text x="142.1" y="64.2">BUSY</text>
<text x="216.4" y="61.7">5</text>
<text x="216.4" y="64.2">6</text>
<text x="102.6" y="66.8">REF_SELECT</text>
<text x="102.6" y="69.3">RANGE</text>
<text x="102.6" y="71.9">SCLK/~{RD}</text>
<text x="138.9" y="66.8">FRTSDATA</text>
<text x="143.1" y="71.9">DB0</text>
<text x="216.4" y="66.8">7</text>
<text x="216.4" y="69.3">8</text>
<text x="102.6" y="76.9">CONVST_A</text>
<text x="143.1" y="74.4">DB1</text>
<text x="143.1" y="76.9">DB2</text>
<text x="102.6" y="79.5">CONVST_B</text>
<text x="143.1" y="79.5">DB3</text>
<text x="143.1" y="82">DB4</text>
<text x="202.4" y="83.3">1</text>
<text x="232.9" y="83.3">1</text>
<text x="102.6" y="84.6">SER/BYTE_SEL/~{PAR}</text>
<text x="102.6" y="87.1">~{STBY}</text>
<text x="102.6" y="89.6">REFIN/REFOUT</text>
<text x="137.2" y="89.6">DB7/DOUTA</text>
<text x="143.1" y="84.6">DB5</text>
<text x="143.1" y="87.1">DB6</text>
<text x="202.4" y="85.8">2</text>
<text x="202.4" y="88.4">3</text>
<text x="232.9" y="85.8">2</text>
<text x="232.9" y="88.4">3</text>
<text x="102.6" y="94.7">OS0</text>
<text x="137.1" y="92.2">DB8/DOUTB</text>
<text x="143.1" y="94.7">DB9</text>
<text x="202.4" y="90.9">4</text>
<text x="202.4" y="93.4">5</text>
<text x="202.4" y="96">6</text>
<text x="232.9" y="90.9">4</text>
<text x="232.9" y="93.4">5</text>
<text x="232.9" y="96">6</text>
<text x="102.6" y="97.3">OS1</text>
<text x="102.6" y="99.8">OS2</text>
<text x="142.1" y="97.3">DB10</text>
<text x="142.1" y="99.8">DB11</text>
<text x="202.4" y="98.5">7</text>
<text x="202.4" y="101.1">8</text>
<text x="232.9" y="98.5">7</text>
<text x="232.9" y="101.1">8</text>
<text x="102.6" y="104.9">REGCAP</text>
<text x="102.6" y="107.4">REGCAP</text>
<text x="137" y="107.4">DB14/HBEN</text>
<text x="142.1" y="102.3">DB12</text>
<text x="142.1" y="104.9">DB13</text>
<text x="102.6" y="112.5">REFCAPB</text>
<text x="134" y="110">DB15/BYTE_SEL</text>
<text x="141.1" y="113.8">V1GND</text>
<text x="217.7" y="112.5">1</text>
<text x="102.6" y="115">REFCAPA</text>
<text x="141.1" y="116.3">V2GND</text>
<text x="141.1" y="118.8">V3GND</text>
<text x="217.7" y="115">2</text>
<text x="102.6" y="120.1">V1</text>
<text x="102.6" y="122.7">V2</text>
<text x="102.6" y="125.2">V3</text>
<text x="141.1" y="121.4">V4GND</text>
<text x="141.1" y="123.9">V5GND</text>
<text x="102.6" y="127.7">V4</text>
<text x="102.6" y="130.3">V5</text>
<text x="141.1" y="126.5">V6GND</text>
<text x="141.1" y="129">V7GND</text>
<text x="141.1" y="131.5">V8GND</text>
<text x="102.6" y="132.8">V6</text>
<text x="102.6" y="135.4">V7</text>
<text x="102.6" y="137.9">V8</text>
<text x="140.1" y="135.4">REFGND</text>
<text x="140.1" y="137.9">REFGND</text>
<text x="223.3" y="135.4">IN</text>
<text x="243.5" y="135.4">OUT</text>
<text x="112.5" y="138.7" transform="rotate(-90 112.5 138.7)">AGND</text>
<text x="117.6" y="138.7" transform="rotate(-90 117.6 138.7)">AGND</text>
<text x="122.7" y="138.7" transform="rotate(-90 122.7 138.7)">AGND</text>
<text x="127.7" y="138.7" transform="rotate(-90 127.7 138.7)">AGND</text>
<text x="132.8" y="138.7" transform="rotate(-90 132.8 138.7)">AGND</text>
<text x="137.9" y="138.7" transform="rotate(-90 137.9 138.7)">AGND</text>
<text x="223.3" y="145.5">EN</text>
<text x="243.3" y="145.5">GND</text>
</g>
</svg>
